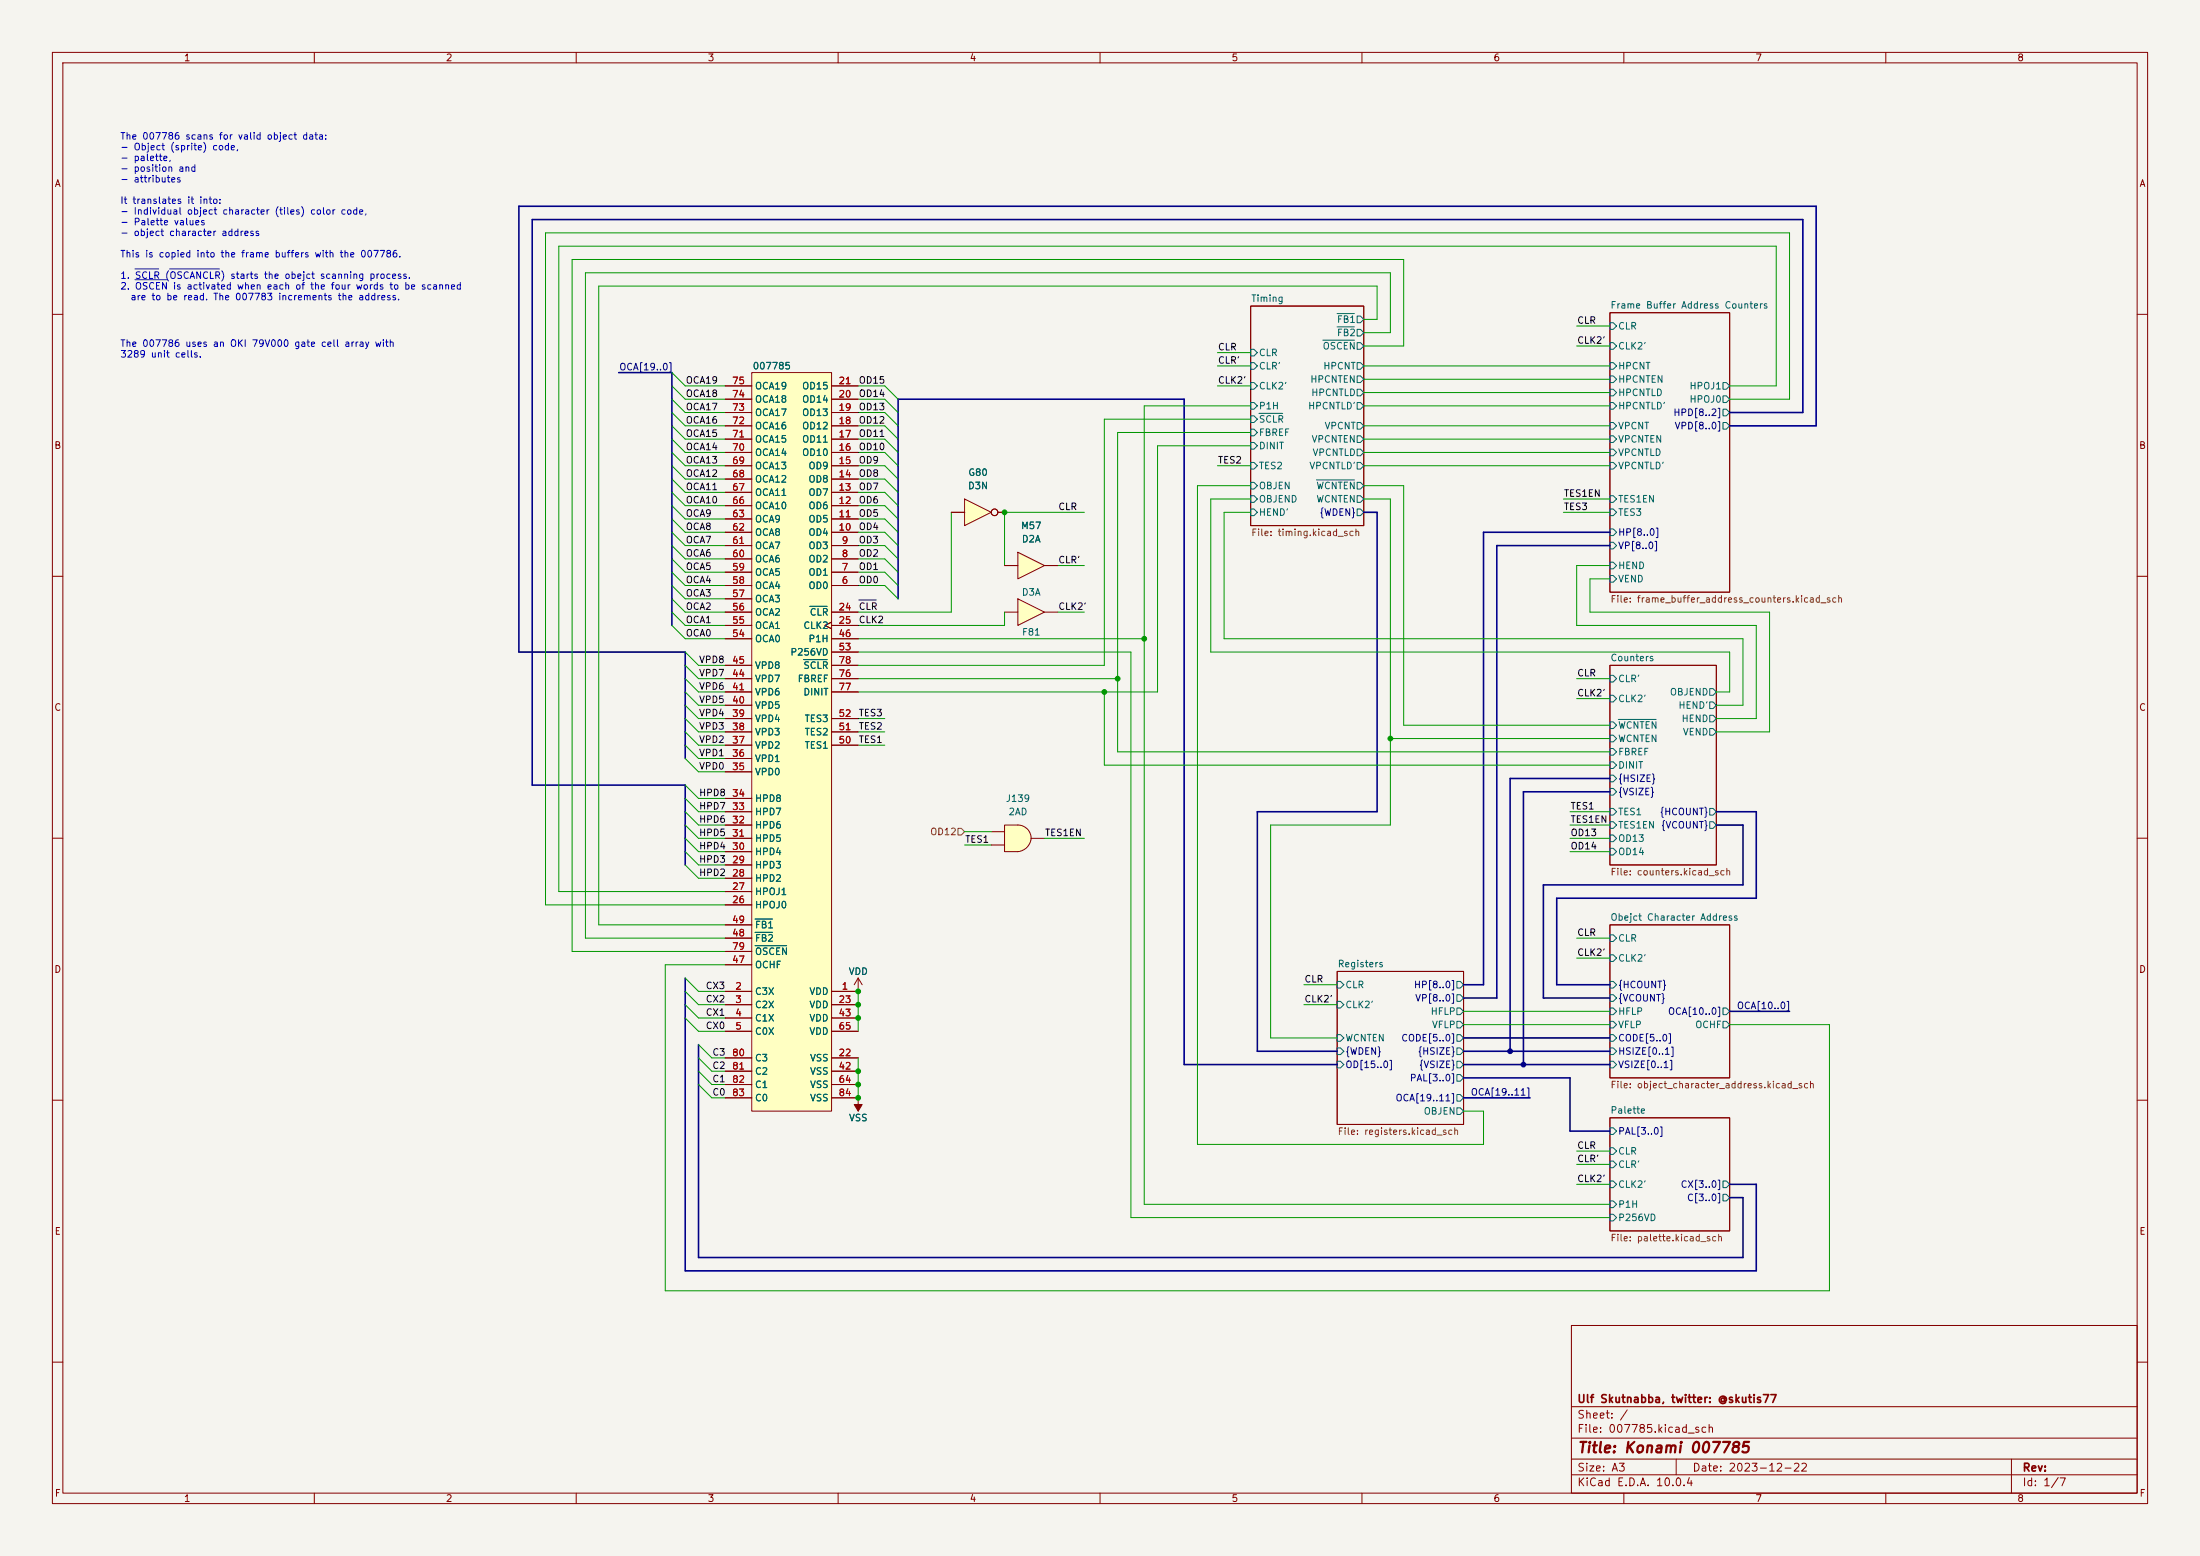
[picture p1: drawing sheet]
<svg xmlns="http://www.w3.org/2000/svg" width="420mm" height="297mm" viewBox="0 0 420 297" stroke-linecap="round" stroke-linejoin="round" font-family="sans-serif">
<path d="M0 0h420v297h-420z" fill="#f5f4ef" stroke="#f5f4ef" stroke-width=".19"/>
<g fill="none" stroke="#840000" stroke-width=".19">
<path d="M10 10h400v277h-400zM12 12h396v273h-396zM60 10v2M110 10v2M160 10v2M210 10v2M260 10v2M310 10v2M360 10v2M238.8 58.4h21.5v41.9h-21.5zM307.3 59.7h22.9v53.3h-22.9zM10 60h2"/>
<path d="M408 60h2M10 110h2M408 110h2M307.3 127h20.4v38.1h-20.4zM10 160h2M408 160h2M307.3 176.5h22.9v29.2h-22.9zM255.3 185.4h24.1v29.2h-24.1zM10 210h2M307.3 213.4h22.9v21.5h-22.9zM408 210h2M300 253h108v32h-108z"/>
<path d="M10 260h2M300 278.5h108M300 274.5h108M300 268.5h108M320 278.5v3M384 278.5v6.5M408 260h2M60 285v2M110 285v2M160 285v2M210 285v2M260 285v2"/>
<path d="M300 281.5h108M310 285v2M360 285v2"/>
</g>
<g fill="none" stroke="#006464" stroke-width=".19">
<path d="M255.2 59.9h3.4M238.8 73h.6l.6 .7-.6 .6h-.6zM238.8 69.2h.6l.6 .7-.6 .6h-.6zM238.8 66.7h.6l.6 .6-.6 .6h-.6zM238.8 79.4h.6l.6 .6-.6 .6h-.6zM238.8 76.8h.6l.6 .7-.6 .6h-.6zM240.3 78.9h4.6M252.5 64.9h6.1M255.2 62.4h3.4M259.1 69.2h.6l.6 .7-.6 .6h-.6zM259.1 60.3h.6l.6 .7-.6 .6h-.6zM259.1 76.8h.6l.6 .7-.6 .6h-.6z"/>
<path d="M259.1 74.3h.6l.6 .6-.6 .7h-.6zM259.1 71.8h.6l.6 .6-.6 .6h-.6zM259.1 62.9h.6l.6 .6-.6 .6h-.6zM259.1 65.4h.6l.6 .6-.6 .7h-.6zM307.3 65.4h.7l.6 .6-.6 .7h-.7zM307.3 61.6h.7l.6 .6-.6 .7h-.7zM307.3 74.3h.7l.6 .6-.6 .7h-.7zM307.3 71.8h.7l.6 .6-.6 .6h-.7zM307.3 76.8h.7l.6 .7-.6 .6h-.7zM307.3 69.2h.7l.6 .7-.6 .6h-.7zM328.9 78.1h.7l.6 .6-.6 .7h-.7zM328.9 73h.7l.6 .7-.6 .6h-.7z"/>
<path d="M328.9 75.6h.7l.6 .6-.6 .6h-.7zM238.8 92.1h.6l.6 .6-.6 .6h-.6zM238.8 84.5h.6l.6 .6-.6 .6h-.6zM238.8 81.9h.6l.6 .7-.6 .6h-.6zM238.8 97.2h.6l.6 .6-.6 .6h-.6zM238.8 94.6h.6l.6 .7-.6 .6h-.6zM238.8 88.3h.6l.6 .6-.6 .6h-.6zM251.3 91.6h7.3M259.1 80.6h.6l.6 .7-.6 .6h-.6zM259.1 83.2h.6l.6 .6-.6 .7h-.6zM259.1 88.3h.6l.6 .6-.6 .6h-.6zM259.1 85.7h.6l.6 .7-.6 .6h-.6z"/>
<path d="M259.1 97.2h.6l.6 .6-.6 .6h-.6zM259.1 92.1h.6l.6 .6-.6 .6h-.6zM259.1 94.6h.6l.6 .7-.6 .6h-.6zM307.3 85.7h.7l.6 .7-.6 .6h-.7zM307.3 83.2h.7l.6 .6-.6 .7h-.7zM307.3 94.6h.7l.6 .7-.6 .6h-.7zM307.3 80.6h.7l.6 .7-.6 .6h-.7zM307.3 88.3h.7l.6 .6-.6 .6h-.7zM307.3 97.2h.7l.6 .6-.6 .6h-.7zM328.9 80.6h.7l.6 .7-.6 .6h-.7zM307.3 103.5h.7l.6 .6-.6 .7h-.7zM307.3 101h.7l.6 .6-.6 .6h-.7z"/>
<path d="M307.3 107.3h.7l.6 .7-.6 .6h-.7zM307.3 109.9h.7l.6 .6-.6 .6h-.7zM307.3 132.7h.7l.6 .7-.6 .6h-.7zM307.3 128.9h.7l.6 .6-.6 .7h-.7zM307.3 137.8h.7l.6 .6-.6 .7h-.7zM308.9 137.3h7.3M326.4 131.4h.6l.7 .7-.7 .6h-.6zM326.4 134h.6l.7 .6-.7 .7h-.6zM326.4 139.1h.6l.7 .6-.7 .6h-.6zM326.4 136.5h.6l.7 .7-.7 .6h-.6zM307.3 156.8h.7l.6 .7-.6 .6h-.7zM307.3 142.9h.7l.6 .6-.6 .6h-.7z"/>
<path d="M307.3 145.4h.7l.6 .7-.6 .6h-.7zM307.3 154.3h.7l.6 .6-.6 .7h-.7zM307.3 159.4h.7l.6 .6-.6 .7h-.7zM307.3 148h.7l.6 .6-.6 .6h-.7zM307.3 150.5h.7l.6 .6-.6 .7h-.7zM307.3 140.3h.7l.6 .7-.6 .6h-.7zM326.4 154.3h.6l.7 .6-.7 .7h-.6zM326.4 156.8h.6l.7 .7-.7 .6h-.6zM307.3 161.9h.7l.6 .7-.6 .6h-.7zM307.3 178.4h.7l.6 .7-.6 .6h-.7zM255.3 187.3h.6l.6 .7-.6 .6h-.6zM255.3 197.5h.6l.6 .6-.6 .7h-.6z"/>
<path d="M255.3 191.1h.6l.6 .7-.6 .6h-.6zM278.1 187.3h.7l.6 .7-.6 .6h-.7zM278.1 192.4h.7l.6 .6-.6 .7h-.7zM278.1 194.9h.7l.6 .7-.6 .6h-.7zM278.1 189.9h.7l.6 .6-.6 .6h-.7zM278.1 197.5h.7l.6 .6-.6 .7h-.7zM307.3 182.2h.7l.6 .7-.6 .6h-.7zM307.3 197.5h.7l.6 .6-.6 .7h-.7zM307.3 192.4h.7l.6 .6-.6 .7h-.7zM307.3 189.9h.7l.6 .6-.6 .6h-.7zM307.3 187.3h.7l.6 .7-.6 .6h-.7zM307.3 194.9h.7l.6 .7-.6 .6h-.7z"/>
<path d="M328.9 194.9h.7l.6 .7-.6 .6h-.7zM328.9 192.4h.7l.6 .6-.6 .7h-.7zM255.3 202.6h.6l.6 .6-.6 .6h-.6zM255.3 200h.6l.6 .7-.6 .6h-.6zM278.1 208.9h.7l.6 .7-.6 .6h-.7zM278.1 202.6h.7l.6 .6-.6 .6h-.7zM278.1 200h.7l.6 .7-.6 .6h-.7zM278.1 205.1h.7l.6 .6-.6 .7h-.7zM278.1 211.5h.7l.6 .6-.6 .6h-.7zM307.3 202.6h.7l.6 .6-.6 .6h-.7zM307.3 200h.7l.6 .7-.6 .6h-.7zM307.3 219.1h.7l.6 .6-.6 .6h-.7z"/>
<path d="M307.3 215.3h.7l.6 .6-.6 .6h-.7zM307.3 225.4h.7l.6 .7-.6 .6h-.7zM307.3 231.8h.7l.6 .6-.6 .6h-.7zM307.3 229.2h.7l.6 .7-.6 .6h-.7zM307.3 221.6h.7l.6 .6-.6 .7h-.7zM328.9 225.4h.7l.6 .7-.6 .6h-.7zM328.9 228h.7l.6 .6-.6 .6h-.7z"/>
</g>
<path d="M194 159.7l2.8 .3a2.82 2.82 0 0 1-2.5 2.6z" fill="#ffffc2" stroke="#ffffc2" stroke-width=".19"/>
<path d="M191.8 157.5h2.5v5.1h-2.5z" fill="#ffffc2"/>
<path d="M194.3 157.5a2.54 2.54 0 0 1 2.5 2.5h-2.5z" fill="#ffffc2" stroke="#ffffc2" stroke-width=".19"/>
<path d="M189.2 158.8h2.6M191.8 157.5h2.5a2.53 2.53 0 0 1 2.5 2.4 2.53 2.53 0 0 1-2.2 2.6l-2.8 .1zM189.2 161.3h2.6M196.8 160h2.6" fill="none" stroke="#840000" stroke-width=".19"/>
<path d="M143.5 71.1h15.2v141h-15.2z" fill="#ffffc2"/>
<g fill="none" stroke="#840000" stroke-width=".19">
<path d="M138.4 78.7h5.1M138.4 76.2h5.1M138.4 73.7h5.1M143.5 71.1h15.2v141h-15.2zM158.7 78.7h5.1M158.7 76.2h5.1M158.7 73.7h5.1M138.4 99.1h5.1M138.4 96.5h5.1M138.4 94h5.1M138.4 91.4h5.1M138.4 88.9h5.1"/>
<path d="M138.4 86.4h5.1M138.4 83.8h5.1M138.4 81.3h5.1M158.7 99.1h5.1M158.7 96.5h5.1M158.7 94h5.1M158.7 91.4h5.1M158.7 88.9h5.1M158.7 86.4h5.1M158.7 83.8h5.1M158.7 81.3h5.1M138.4 111.8h5.1"/>
<path d="M138.4 109.2h5.1M138.4 106.7h5.1M138.4 104.1h5.1M138.4 101.6h5.1M138.4 116.8h5.1M138.4 119.4h5.1M138.4 114.3h5.1M158.7 118.7l-1.2 .7 1.2 .6M158.7 111.8h5.1M158.7 109.2h5.1M158.7 106.7h5.1M158.7 104.1h5.1"/>
<path d="M158.7 101.6h5.1M158.7 116.8h5.1M158.7 119.4h5.1M138.4 139.7h5.1M138.4 137.2h5.1M138.4 134.6h5.1M138.4 132.1h5.1M138.4 129.5h5.1M138.4 127h5.1M138.4 121.9h5.1M158.7 139.7h5.1M158.7 137.2h5.1"/>
<path d="M158.7 132.1h5.1M158.7 129.5h5.1M158.7 127h5.1M158.7 121.9h5.1M158.7 124.5h5.1M138.4 157.5h5.1M138.4 154.9h5.1M138.4 152.4h5.1M138.4 147.3h5.1M138.4 144.8h5.1M138.4 142.2h5.1M158.7 142.2h5.1"/>
<path d="M138.4 172.7h5.1M138.4 170.2h5.1M138.4 167.6h5.1M138.4 165.1h5.1M138.4 162.6h5.1M138.4 160h5.1M138.4 179.1h5.1M138.4 176.5h5.1M138.4 189.2h5.1M138.4 191.8h5.1M138.4 194.3h5.1M138.4 196.9h5.1"/>
<path d="M138.4 184.2h5.1M138.4 181.6h5.1M158.7 191.8h5.1M158.7 194.3h5.1M158.7 196.9h5.1M163.8 186.7v2.5h-5.1M163.8 186.7l-.7 1.3M163.8 186.7l.8 1.3M138.4 201.9h5.1M138.4 204.5h5.1M138.4 207h5.1M138.4 209.6h5.1"/>
<path d="M158.7 201.9h5.1M158.7 204.5h5.1M158.7 207h5.1M158.7 209.6h5.1v2.5"/>
</g>
<path d="M154.6 115.7h3.3M153.4 125.9h4.5M144.1 178h3.4M144.1 175.4h3.4M144.1 180.5h6.1" fill="none" stroke="#006464" stroke-width=".19"/>
<path d="M163.1 210.8h1.5l-.8 1.3z" fill="#840000" stroke="#840000" stroke-width=".19"/>
<path d="M184.1 95.3l5.1 2.5-5.1 2.5z" fill="#ffffc2"/>
<g fill="none" stroke="#840000" stroke-width=".19">
<path d="M181.6 97.8h2.5M184.1 95.3l5.1 2.5-5.1 2.5zM190.5 97.8h1.3"/>
<circle cx="189.9" cy="97.8" r=".63"/>
</g>
<path d="M194.3 105.4l5.1 2.6-5.1 2.5z" fill="#ffffc2"/>
<path d="M191.8 108h2.5M194.3 105.4l5.1 2.6-5.1 2.5zM199.4 108h2.5" fill="none" stroke="#840000" stroke-width=".19"/>
<path d="M194.3 114.3l5.1 2.5-5.1 2.6z" fill="#ffffc2"/>
<g fill="none" stroke="#840000" stroke-width=".19">
<path d="M138.4 78.7h5.1M138.4 76.2h5.1M138.4 73.7h5.1M158.7 78.7h5.1M158.7 76.2h5.1M158.7 73.7h5.1M138.4 99.1h5.1M138.4 96.5h5.1M138.4 94h5.1M138.4 91.4h5.1M138.4 88.9h5.1M138.4 86.4h5.1"/>
<path d="M138.4 83.8h5.1M138.4 81.3h5.1M158.7 99.1h5.1M158.7 96.5h5.1M158.7 94h5.1M158.7 91.4h5.1M158.7 88.9h5.1M158.7 86.4h5.1M158.7 83.8h5.1M158.7 81.3h5.1M181.6 97.8h2.5M190.5 97.8h1.3"/>
<path d="M138.4 116.8h5.1M138.4 111.8h5.1M138.4 109.2h5.1M138.4 106.7h5.1M138.4 104.1h5.1M138.4 101.6h5.1M138.4 119.4h5.1M138.4 114.3h5.1M158.7 118.7l-1.2 .7 1.2 .6M158.7 116.8h5.1M158.7 111.8h5.1M158.7 109.2h5.1"/>
<path d="M158.7 106.7h5.1M158.7 104.1h5.1M158.7 101.6h5.1M158.7 119.4h5.1M191.8 116.8h2.5M191.8 108h2.5M194.3 114.3l5.1 2.5-5.1 2.6zM199.4 116.8h2.5M199.4 108h2.5M138.4 139.7h5.1M138.4 137.2h5.1M138.4 134.6h5.1"/>
<path d="M138.4 132.1h5.1M138.4 129.5h5.1M138.4 127h5.1M138.4 121.9h5.1M158.7 139.7h5.1M158.7 137.2h5.1M158.7 132.1h5.1M158.7 129.5h5.1M158.7 127h5.1M158.7 121.9h5.1M158.7 124.5h5.1M138.4 157.5h5.1"/>
<path d="M138.4 154.9h5.1M138.4 152.4h5.1M138.4 147.3h5.1M138.4 144.8h5.1M138.4 142.2h5.1M158.7 142.2h5.1M138.4 172.7h5.1M138.4 170.2h5.1M138.4 167.6h5.1M138.4 165.1h5.1M138.4 162.6h5.1M138.4 160h5.1"/>
<path d="M138.4 179.1h5.1M138.4 176.5h5.1M138.4 189.2h5.1M138.4 191.8h5.1M138.4 194.3h5.1M138.4 196.9h5.1M138.4 184.2h5.1M138.4 181.6h5.1M158.7 189.2h5.1M158.7 191.8h5.1M158.7 194.3h5.1M158.7 196.9h5.1"/>
<path d="M138.4 201.9h5.1M138.4 204.5h5.1M138.4 207h5.1M138.4 209.6h5.1M158.7 201.9h5.1M158.7 204.5h5.1M158.7 207h5.1M158.7 209.6h5.1"/>
<circle cx="189.9" cy="97.8" r=".63"/>
</g>
<path d="M182.9 158.1h.6l.6 .7-.6 .6h-.6z" fill="none" stroke="#725600" stroke-width=".19"/>
<path d="M164 114.5h3.3" fill="none" stroke="#0f0f0f" stroke-width=".19"/>
<g fill="none" stroke="#000084" stroke-width=".3">
<path d="M118.1 71.1h10.2v48.3M330.2 78.7h14v-36.8h-242.6v108h29.2v15.2M260.3 97.8h2.6v57.1h-22.9v45.8h15.3M330.2 81.3h16.5v-41.9h-247.6v85.1h31.7v20.3M171.4 114.3v-38.1h54.7v127h29.2M307.3 101.6h-24.1v86.4h-3.8M307.3 104.1h-21.6v86.4h-6.3M307.3 148.6h-19v52.1M307.3 151.1h-16.5v52.1M327.7 154.9h7.6v16.6h-38.1v16.5h10.1M327.7 157.5h5v11.4h-38.1v21.6h12.7M130.8 186.7v55.9h204.5v-16.5h-5.1"/>
<path d="M133.3 199.4v40.6h199.4v-11.4h-2.5M279.4 198.1h27.9M330.2 193h11.4M279.4 203.2h27.9M279.4 209.6h12.7M279.4 205.7h20.3v10.2h7.6M279.4 200.7h27.9"/>
</g>
<g fill="none" stroke="#009600" stroke-width=".19">
<path d="M128.3 76.2l2.5 2.5h7.6M128.3 78.7l2.5 2.6h7.6M128.3 73.7l2.5 2.5h7.6M128.3 71.1l2.5 2.6h7.6M163.8 78.7h5.1l2.5 2.6M163.8 76.2h5.1l2.5 2.5M163.8 73.7h5.1l2.5 2.5M232.4 73.7h6.4M232.4 69.9h6.4M232.4 67.3h6.4M238.8 77.5h-20.4v152.4h88.9M260.3 63.5h5.1v-11.4h-153.6v127h26.6"/>
<path d="M260.3 66h7.7v-16.5h-158.8v132.1h29.2M260.3 61h2.6v-6.4h-148.6v121.9h24.1M260.3 72.4h47M260.3 74.9h47M260.3 69.9h47M260.3 77.5h47M301 66h6.3M301 62.2h6.3M330.2 76.2h11.4v-31.7h-237.5v128.2h34.3M330.2 73.7h8.9v-26.7h-232.4v123.2h31.7M128.3 83.8l2.5 2.6h7.6M128.3 88.9l2.5 2.5h7.6"/>
<path d="M128.3 81.3l2.5 2.5h7.6M128.3 86.4l2.5 2.5h7.6M128.3 94l2.5 2.5h7.6M128.3 96.5l2.5 2.6h7.6M128.3 91.4l2.5 2.6h7.6M128.3 99.1l2.5 2.5h7.6M163.8 86.4h5.1l2.5 2.5M163.8 91.4h5.1l2.5 2.6M163.8 83.8h5.1l2.5 2.6M163.8 88.9h5.1l2.5 2.5M163.8 81.3h5.1l2.5 2.5M163.8 96.5h5.1l2.5 2.6"/>
<path d="M163.8 99.1h5.1l2.5 2.5M163.8 94h5.1l2.5 2.5M181.6 97.8v19h-17.8M207 97.8h-15.2v10.2M232.4 88.9h6.4M238.8 95.3h-7.7v29.2h99.1v7.6h-2.5M238.8 85.1h-17.8v47h-57.2M238.8 80h-28v47h-47M238.8 97.8h-5.1v24.1h99v12.7h-5M238.8 92.7h-10.2v125.7h54.6v-6.3h-3.8M238.8 82.6h-25.4v60.9h93.9M260.3 86.4h47"/>
<path d="M260.3 95.3h5.1v62.2h-22.8v40.6h12.7M260.3 83.8h47M260.3 88.9h47M260.3 81.3h47M260.3 92.7h7.7v45.7h39.3M298.4 95.3h8.9M298.4 97.8h8.9M128.3 104.1l2.5 2.6h7.6M128.3 116.8l2.5 2.6h7.6M128.3 114.3l2.5 2.5h7.6M128.3 119.4l2.5 2.5h7.6M128.3 106.7l2.5 2.5h7.6"/>
<path d="M128.3 109.2l2.5 2.6h7.6M128.3 111.8l2.5 2.5h7.6M128.3 101.6l2.5 2.5h7.6M163.8 106.7h5.1l2.5 2.5M163.8 109.2h5.1l2.5 2.6M163.8 111.8h5.1l2.5 2.5M163.8 104.1h5.1l2.5 2.6M163.8 101.6h5.1l2.5 2.5M191.8 116.8v2.6h-28M201.9 108h5.1M201.9 116.8h5.1M307.3 110.5h-3.8v6.3h34.3v22.9h-10.1"/>
<path d="M307.3 108h-6.3v11.4h34.3v17.8h-7.6M130.8 129.5l2.5 2.6h5.1M130.8 124.5l2.5 2.5h5.1M130.8 139.7l2.5 2.5h5.1M130.8 127l2.5 2.5h5.1M130.8 137.2l2.5 2.5h5.1M130.8 132.1l2.5 2.5h5.1M130.8 134.6l2.5 2.6h5.1M163.8 121.9h54.6M163.8 124.5h52.1v107.9h91.4M163.8 129.5h49.6M163.8 139.7h5.1"/>
<path d="M163.8 137.2h5.1M210.8 132.1v14h96.5M301 133.4h6.3M301 129.5h6.3M130.8 149.9l2.5 2.5h5.1M130.8 152.4l2.5 2.5h5.1M130.8 154.9l2.5 2.6h5.1M130.8 142.2l2.5 2.6h5.1M130.8 144.8l2.5 2.5h5.1M130.8 157.5l2.5 2.5h5.1M163.8 142.2h5.1M184.1 158.8h5.1"/>
<path d="M265.4 141h41.9M299.7 154.9h7.6M299.7 157.5h7.6M130.8 160l2.5 2.6h5.1M130.8 162.6l2.5 2.5h5.1M130.8 165.1l2.5 2.5h5.1M184.1 161.3h5.1M199.4 160h7.6M299.7 162.6h7.6M299.7 160h7.6M301 179.1h6.3M130.8 194.3l2.5 2.6h5.1"/>
<path d="M130.8 191.8l2.5 2.5h5.1M130.8 189.2l2.5 2.6h5.1M130.8 186.7l2.5 2.5h5.1M133.3 199.4l2.6 2.5h2.5M138.4 184.2h-11.4v62.2h222.2v-50.8h-19M163.8 189.2v7.7M248.9 191.8h6.4M248.9 188h6.4M279.4 193h27.9M279.4 195.6h27.9M301 182.9h6.3M133.3 204.5l2.6 2.5h2.5"/>
<path d="M133.3 201.9l2.6 2.6h2.5M133.3 207l2.6 2.6h2.5M163.8 201.9v7.7M301 219.7h6.3M301 222.2h6.3M301 226.1h6.3"/>
</g>
<path d="M25.8 51.3h4.5M25.8 53.4h6M32.4 51.3h9.5" fill="none" stroke="#0000c2" stroke-width=".19"/>
<path d="M154.6 115.7h3.3M153.4 125.9h4.5M144.1 178h3.4M144.1 175.4h3.4M144.1 180.5h6.1" fill="none" stroke="#006464" stroke-width=".19"/>
<g fill="#000084" stroke="#000084" stroke-width=".19">
<circle cx="290.8" cy="203.2" r=".46"/>
<circle cx="288.3" cy="200.7" r=".46"/>
</g>
<g fill="#009600" stroke="#009600" stroke-width=".19">
<circle cx="210.8" cy="132.1" r=".46"/>
<circle cx="218.4" cy="121.9" r=".46"/>
<circle cx="213.4" cy="129.5" r=".46"/>
<circle cx="265.4" cy="141" r=".46"/>
<circle cx="163.8" cy="189.2" r=".46"/>
<circle cx="191.8" cy="97.8" r=".46"/>
<circle cx="163.8" cy="194.3" r=".46"/>
<circle cx="163.8" cy="204.5" r=".46"/>
<circle cx="163.8" cy="209.6" r=".46"/>
<circle cx="163.8" cy="207" r=".46"/>
<circle cx="163.8" cy="191.8" r=".46"/>
</g>
<text font-size="2" fill="#840000" x="301" y="277.8">Title: Konami 007785</text>
<g font-size="1.5" fill="#840000">
<text x="301" y="268.1">Ulf Skutnabba, twitter: @skutis77</text>
<text x="301" y="273.8">File: 007785.kicad_sch</text>
<text x="301" y="271.1">Sheet: /</text>
<text x="301" y="281.2">Size: A3</text>
<text x="323" y="281.2">Date: 2023-12-22</text>
<text x="386" y="281.2">Rev:</text>
<text x="301" y="284">KiCad E.D.A. 10.0.4</text>
<text x="386" y="284">Id: 1/7</text>
</g>
<g font-size="1.3" fill="#840000">
<text x="35" y="12">1</text>
<text x="85" y="12">2</text>
<text x="135" y="12">3</text>
<text x="185" y="12">4</text>
<text x="235" y="12">5</text>
<text x="285" y="12">6</text>
<text x="335" y="12">7</text>
<text x="385" y="12">8</text>
<text x="10.3" y="36">A</text>
<text x="408.3" y="36">A</text>
<text x="10.3" y="86">B</text>
<text x="408.2" y="86">B</text>
<text x="10.3" y="136">C</text>
<text x="408.2" y="136">C</text>
<text x="10.3" y="186">D</text>
<text x="408.2" y="186">D</text>
<text x="10.3" y="236">E</text>
<text x="408.3" y="236">E</text>
<text x="10.3" y="286">F</text>
<text x="35" y="287">1</text>
<text x="85" y="287">2</text>
<text x="135" y="287">3</text>
<text x="185" y="287">4</text>
<text x="235" y="287">5</text>
<text x="285" y="287">6</text>
<text x="335" y="287">7</text>
<text x="385" y="287">8</text>
<text x="408.3" y="286">F</text>
</g>
<g font-size="1.3" fill="#0000c2">
<text x="22.9" y="27">The 007786 scans for valid object data:</text>
<text x="22.9" y="29">- Object (sprite) code,</text>
<text x="22.9" y="31">- palette,</text>
<text x="22.9" y="33.1">- position and</text>
<text x="22.9" y="35.1">- attributes</text>
<text x="22.9" y="39.2">It translates it into:</text>
<text x="22.9" y="41.3">- Individual object character (tiles) color code,</text>
<text x="22.9" y="43.3">- Palette values</text>
<text x="22.9" y="45.4">- object character address</text>
<text x="22.9" y="49.4">This is copied into the frame buffers with the 007786.</text>
<text x="22.9" y="53.5">1. SCLR (OSCANCLR) starts the obejct scanning process.</text>
<text x="22.9" y="55.6">2. OSCEN is activated when each of the four words to be scanned</text>
<text x="24.8" y="57.6">are to be read. The 007783 increments the address.</text>
<text x="22.9" y="66.5">The 007786 uses an OKI 79V000 gate cell array with</text>
<text x="22.9" y="68.6">3289 unit cells.</text>
</g>
<g font-size="1.3" fill="#006464">
<text x="238.8" y="57.9">Timing</text>
<text x="307.3" y="59.2">Frame Buffer Address Counters</text>
<text x="255.1" y="61.9">FB1</text>
<text x="255.1" y="64.5">FB2</text>
<text x="308.8" y="63.2">CLR</text>
<text x="143.6" y="70.8">007785</text>
<text x="240.2" y="70.8">CLR'</text>
<text x="240.2" y="68.3">CLR</text>
<text x="252.4" y="67">OSCEN</text>
<text x="252.5" y="70.8">HPCNT</text>
<text x="308.8" y="67">CLK2'</text>
<text x="308.8" y="70.8">HPCNT</text>
<text x="144" y="77.2">OCA18</text>
<text x="144" y="74.6">OCA19</text>
<text x="153" y="77.2">OD14</text>
<text x="153" y="74.6">OD15</text>
<text x="240.2" y="74.6">CLK2'</text>
<text x="250" y="73.4">HPCNTEN</text>
<text x="250.2" y="75.9">HPCNTLD</text>
<text x="308.8" y="75.9">HPCNTLD</text>
<text x="308.8" y="73.4">HPCNTEN</text>
<text x="322.4" y="74.6">HPOJ1</text>
<text x="322.4" y="77.2">HPOJ0</text>
<text x="144" y="82.3">OCA16</text>
<text x="144" y="79.7">OCA17</text>
<text x="153" y="82.3">OD12</text>
<text x="153" y="79.7">OD13</text>
<text x="240.2" y="83.5">FBREF</text>
<text x="240.2" y="81">SCLR</text>
<text x="240.2" y="78.4">P1H</text>
<text x="249.6" y="78.4">HPCNTLD'</text>
<text x="252.8" y="82.3">VPCNT</text>
<text x="308.8" y="82.3">VPCNT</text>
<text x="308.8" y="78.4">HPCNTLD'</text>
<text x="144" y="89.9">OCA13</text>
<text x="144" y="87.3">OCA14</text>
<text x="144" y="84.8">OCA15</text>
<text x="153" y="87.3">OD10</text>
<text x="153" y="84.8">OD11</text>
<text x="154.2" y="89.9">OD9</text>
<text x="240.2" y="86.1">DINIT</text>
<text x="240.2" y="89.9">TES2</text>
<text x="249.9" y="89.9">VPCNTLD'</text>
<text x="250.3" y="84.8">VPCNTEN</text>
<text x="250.5" y="87.3">VPCNTLD</text>
<text x="308.8" y="87.3">VPCNTLD</text>
<text x="308.8" y="84.8">VPCNTEN</text>
<text x="308.8" y="89.9">VPCNTLD'</text>
<text x="144" y="95">OCA11</text>
<text x="144" y="92.4">OCA12</text>
<text x="154.2" y="95">OD7</text>
<text x="154.2" y="92.4">OD8</text>
<text x="184.7" y="93.7">D3N</text>
<text x="184.7" y="91.1">G80</text>
<text x="240.2" y="93.7">OBJEN</text>
<text x="251.2" y="93.7">WCNTEN</text>
<text x="144" y="100">OCA9</text>
<text x="144" y="97.5">OCA10</text>
<text x="154.2" y="100">OD5</text>
<text x="154.2" y="97.5">OD6</text>
<text x="194.8" y="101.3">M57</text>
<text x="240.2" y="98.8">HEND'</text>
<text x="240.2" y="96.2">OBJEND</text>
<text x="251.2" y="96.2">WCNTEN</text>
<text x="308.8" y="96.2">TES1EN</text>
<text x="308.8" y="98.8">TES3</text>
<text x="144" y="107.7">OCA6</text>
<text x="144" y="105.1">OCA7</text>
<text x="144" y="102.6">OCA8</text>
<text x="154.2" y="107.7">OD2</text>
<text x="154.2" y="105.1">OD3</text>
<text x="154.2" y="102.6">OD4</text>
<text x="195" y="103.8">D2A</text>
<text x="144" y="112.7">OCA4</text>
<text x="144" y="110.2">OCA5</text>
<text x="154.2" y="112.7">OD0</text>
<text x="154.2" y="110.2">OD1</text>
<text x="308.8" y="108.9">HEND</text>
<text x="308.8" y="111.5">VEND</text>
<text x="144" y="117.8">OCA2</text>
<text x="144" y="115.3">OCA3</text>
<text x="154.5" y="117.8">CLR</text>
<text x="195" y="114">D3A</text>
<text x="144" y="122.9">OCA0</text>
<text x="144" y="120.4">OCA1</text>
<text x="150.8" y="125.4">P256VD</text>
<text x="153.3" y="120.4">CLK2</text>
<text x="154.2" y="122.9">P1H</text>
<text x="195" y="121.6">F81</text>
<text x="144" y="130.5">VPD7</text>
<text x="144" y="128">VPD8</text>
<text x="152.2" y="130.5">FBREF</text>
<text x="153.3" y="128">SCLR</text>
<text x="307.3" y="126.5">Counters</text>
<text x="308.8" y="130.5">CLR'</text>
<text x="144" y="135.6">VPD5</text>
<text x="144" y="133.1">VPD6</text>
<text x="153.3" y="133.1">DINIT</text>
<text x="308.8" y="134.3">CLK2'</text>
<text x="318.7" y="133.1">OBJEND</text>
<text x="320.3" y="135.6">HEND'</text>
<text x="144" y="143.2">VPD2</text>
<text x="144" y="140.7">VPD3</text>
<text x="144" y="138.1">VPD4</text>
<text x="153.5" y="143.2">TES1</text>
<text x="153.5" y="140.7">TES2</text>
<text x="153.5" y="138.1">TES3</text>
<text x="308.8" y="139.4">WCNTEN</text>
<text x="308.8" y="141.9">WCNTEN</text>
<text x="320.9" y="138.1">HEND</text>
<text x="321.2" y="140.7">VEND</text>
<text x="144" y="148.3">VPD0</text>
<text x="144" y="145.8">VPD1</text>
<text x="308.8" y="144.5">FBREF</text>
<text x="308.8" y="147">DINIT</text>
<text x="144" y="155.9">HPD7</text>
<text x="144" y="153.4">HPD8</text>
<text x="191.9" y="153.4">J139</text>
<text x="192.4" y="155.9">2AD</text>
<text x="308.8" y="155.9">TES1</text>
<text x="144" y="161">HPD5</text>
<text x="144" y="158.5">HPD6</text>
<text x="308.8" y="158.5">TES1EN</text>
<text x="308.8" y="161">OD13</text>
<text x="144" y="166.1">HPD3</text>
<text x="144" y="163.5">HPD4</text>
<text x="308.8" y="163.5">OD14</text>
<text x="144" y="173.7">HPOJ0</text>
<text x="144" y="171.2">HPOJ1</text>
<text x="144" y="168.6">HPD2</text>
<text x="144" y="177.5">FB1</text>
<text x="307.3" y="176">Obejct Character Address</text>
<text x="144" y="185.1">OCHF</text>
<text x="144" y="180">FB2</text>
<text x="144" y="182.6">OSCEN</text>
<text x="255.3" y="184.9">Registers</text>
<text x="308.8" y="183.9">CLK2'</text>
<text x="308.8" y="180">CLR</text>
<text x="144" y="190.2">C3X</text>
<text x="154.4" y="190.2">VDD</text>
<text x="161.9" y="186.4">VDD</text>
<text x="256.7" y="188.9">CLR</text>
<text x="144" y="192.7">C2X</text>
<text x="144" y="195.3">C1X</text>
<text x="144" y="197.8">C0X</text>
<text x="154.4" y="192.7">VDD</text>
<text x="154.4" y="195.3">VDD</text>
<text x="154.4" y="197.8">VDD</text>
<text x="256.7" y="192.7">CLK2'</text>
<text x="273" y="194">HFLP</text>
<text x="273.3" y="196.6">VFLP</text>
<text x="308.8" y="194">HFLP</text>
<text x="308.8" y="196.6">VFLP</text>
<text x="323.5" y="196.6">OCHF</text>
<text x="144" y="202.9">C3</text>
<text x="154.5" y="202.9">VSS</text>
<text x="256.7" y="199.1">WCNTEN</text>
<text x="144" y="205.4">C2</text>
<text x="144" y="208">C1</text>
<text x="154.5" y="205.4">VSS</text>
<text x="154.5" y="208">VSS</text>
<text x="144" y="210.5">C0</text>
<text x="154.5" y="210.5">VSS</text>
<text x="162" y="214.3">VSS</text>
<text x="271.7" y="213.1">OBJEN</text>
<text x="307.3" y="212.9">Palette</text>
<text x="308.8" y="220.7">CLR</text>
<text x="308.8" y="227">CLK2'</text>
<text x="308.8" y="223.2">CLR'</text>
<text x="308.8" y="233.4">P256VD</text>
<text x="308.8" y="230.8">P1H</text>
</g>
<g font-size="1.3" fill="#0f0f0f">
<text x="301" y="62.1">CLR</text>
<text x="301" y="65.9">CLK2'</text>
<text x="232.4" y="69.7">CLR'</text>
<text x="232.4" y="67.2">CLR</text>
<text x="130.8" y="76.1">OCA18</text>
<text x="130.8" y="73.5">OCA19</text>
<text x="163.8" y="76.1">OD14</text>
<text x="163.8" y="73.5">OD15</text>
<text x="232.4" y="73.5">CLK2'</text>
<text x="130.8" y="78.6">OCA17</text>
<text x="130.8" y="81.2">OCA16</text>
<text x="130.8" y="83.7">OCA15</text>
<text x="163.8" y="81.2">OD12</text>
<text x="163.8" y="83.7">OD11</text>
<text x="163.8" y="78.6">OD13</text>
<text x="130.8" y="86.2">OCA14</text>
<text x="130.8" y="88.8">OCA13</text>
<text x="163.8" y="86.2">OD10</text>
<text x="163.8" y="88.8">OD9</text>
<text x="232.4" y="88.8">TES2</text>
<text x="130.8" y="93.9">OCA11</text>
<text x="130.8" y="91.3">OCA12</text>
<text x="163.8" y="91.3">OD8</text>
<text x="163.8" y="93.9">OD7</text>
<text x="298.4" y="95.1">TES1EN</text>
<text x="130.8" y="96.4">OCA10</text>
<text x="130.8" y="98.9">OCA9</text>
<text x="130.8" y="101.5">OCA8</text>
<text x="163.8" y="96.4">OD6</text>
<text x="163.8" y="101.5">OD4</text>
<text x="163.8" y="98.9">OD5</text>
<text x="201.9" y="97.7">CLR</text>
<text x="298.4" y="97.7">TES3</text>
<text x="130.8" y="106.6">OCA6</text>
<text x="130.8" y="104">OCA7</text>
<text x="163.8" y="104">OD3</text>
<text x="163.8" y="106.6">OD2</text>
<text x="201.9" y="107.8">CLR'</text>
<text x="130.8" y="111.6">OCA4</text>
<text x="130.8" y="109.1">OCA5</text>
<text x="163.8" y="111.6">OD0</text>
<text x="163.8" y="109.1">OD1</text>
<text x="130.8" y="114.2">OCA3</text>
<text x="130.8" y="116.7">OCA2</text>
<text x="130.8" y="119.3">OCA1</text>
<text x="163.8" y="116.7">CLR</text>
<text x="163.8" y="119.3">CLK2</text>
<text x="201.9" y="116.7">CLK2'</text>
<text x="130.8" y="121.8">OCA0</text>
<text x="133.3" y="126.9">VPD8</text>
<text x="133.3" y="129.4">VPD7</text>
<text x="133.3" y="132">VPD6</text>
<text x="301" y="129.4">CLR</text>
<text x="133.3" y="134.5">VPD5</text>
<text x="133.3" y="137">VPD4</text>
<text x="163.8" y="137">TES3</text>
<text x="301" y="133.2">CLK2'</text>
<text x="133.3" y="142.1">VPD2</text>
<text x="133.3" y="139.6">VPD3</text>
<text x="163.8" y="139.6">TES2</text>
<text x="163.8" y="142.1">TES1</text>
<text x="133.3" y="147.2">VPD0</text>
<text x="133.3" y="144.7">VPD1</text>
<text x="133.3" y="152.3">HPD8</text>
<text x="133.3" y="154.8">HPD7</text>
<text x="299.7" y="154.8">TES1</text>
<text x="133.3" y="159.9">HPD5</text>
<text x="133.3" y="157.4">HPD6</text>
<text x="184.1" y="161.2">TES1</text>
<text x="199.4" y="159.9">TES1EN</text>
<text x="299.7" y="159.9">OD13</text>
<text x="299.7" y="157.4">TES1EN</text>
<text x="133.3" y="162.4">HPD4</text>
<text x="133.3" y="165">HPD3</text>
<text x="133.3" y="167.5">HPD2</text>
<text x="299.7" y="162.4">OD14</text>
<text x="301" y="178.9">CLR</text>
<text x="301" y="182.8">CLK2'</text>
<text x="134.6" y="189.1">CX3</text>
<text x="134.6" y="191.6">CX2</text>
<text x="248.9" y="187.8">CLR</text>
<text x="248.9" y="191.6">CLK2'</text>
<text x="134.6" y="196.7">CX0</text>
<text x="134.6" y="194.2">CX1</text>
<text x="135.9" y="201.8">C3</text>
<text x="135.9" y="209.4">C0</text>
<text x="135.9" y="204.3">C2</text>
<text x="135.9" y="206.9">C1</text>
<text x="301" y="219.6">CLR</text>
<text x="301" y="222.1">CLR'</text>
<text x="301" y="225.9">CLK2'</text>
</g>
<g font-size="1.3" fill="#000084">
<text x="118.1" y="71">OCA[19..0]</text>
<text x="319.3" y="79.7">HPD[8..2]</text>
<text x="319.6" y="82.3">VPD[8..0]</text>
<text x="251.8" y="98.8">{WDEN}</text>
<text x="308.8" y="105.1">VP[8..0]</text>
<text x="308.8" y="102.6">HP[8..0]</text>
<text x="308.8" y="149.6">{HSIZE}</text>
<text x="308.8" y="152.1">{VSIZE}</text>
<text x="316.7" y="155.9">{HCOUNT}</text>
<text x="317" y="158.5">{VCOUNT}</text>
<text x="269.8" y="188.9">HP[8..0]</text>
<text x="270.1" y="191.5">VP[8..0]</text>
<text x="308.8" y="191.5">{VCOUNT}</text>
<text x="308.8" y="188.9">{HCOUNT}</text>
<text x="318.3" y="194">OCA[10..0]</text>
<text x="331.5" y="192.9">OCA[10..0]</text>
<text x="256.7" y="201.6">{WDEN}</text>
<text x="267.4" y="199.1">CODE[5..0]</text>
<text x="270.5" y="201.6">{HSIZE}</text>
<text x="308.8" y="199.1">CODE[5..0]</text>
<text x="308.8" y="201.6">HSIZE[0..1]</text>
<text x="256.7" y="204.2">OD[15..0]</text>
<text x="269" y="206.7">PAL[3..0]</text>
<text x="270.8" y="204.2">{VSIZE}</text>
<text x="280.7" y="209.4">OCA[19..11]</text>
<text x="308.8" y="204.2">VSIZE[0..1]</text>
<text x="266.3" y="210.5">OCA[19..11]</text>
<text x="308.8" y="216.9">PAL[3..0]</text>
<text x="320.7" y="227">CX[3..0]</text>
<text x="321.9" y="229.6">C[3..0]</text>
</g>
<g font-size="1.3" fill="#a90000">
<text x="139.7" y="76.2">74</text>
<text x="139.7" y="73.6">75</text>
<text x="160" y="76.2">20</text>
<text x="160" y="73.6">21</text>
<text x="139.7" y="83.8">71</text>
<text x="139.7" y="81.3">72</text>
<text x="139.7" y="78.7">73</text>
<text x="160" y="83.8">17</text>
<text x="160" y="81.3">18</text>
<text x="160" y="78.7">19</text>
<text x="139.7" y="88.9">69</text>
<text x="139.7" y="86.3">70</text>
<text x="160" y="88.9">15</text>
<text x="160" y="86.3">16</text>
<text x="139.7" y="94">67</text>
<text x="139.7" y="91.4">68</text>
<text x="160" y="94">13</text>
<text x="160" y="91.4">14</text>
<text x="139.7" y="101.6">62</text>
<text x="139.7" y="99">63</text>
<text x="139.7" y="96.5">66</text>
<text x="160" y="101.6">10</text>
<text x="160" y="99">11</text>
<text x="160" y="96.5">12</text>
<text x="139.7" y="106.7">60</text>
<text x="139.7" y="104.1">61</text>
<text x="160.6" y="106.7">8</text>
<text x="160.6" y="104.1">9</text>
<text x="139.7" y="111.7">58</text>
<text x="139.7" y="109.2">59</text>
<text x="160.6" y="111.7">6</text>
<text x="160.6" y="109.2">7</text>
<text x="139.7" y="119.4">55</text>
<text x="139.7" y="116.8">56</text>
<text x="139.7" y="114.3">57</text>
<text x="160" y="116.8">24</text>
<text x="160" y="119.4">25</text>
<text x="139.7" y="121.9">54</text>
<text x="160" y="121.9">46</text>
<text x="160" y="124.4">53</text>
<text x="139.7" y="129.5">44</text>
<text x="139.7" y="127">45</text>
<text x="160" y="129.5">76</text>
<text x="160" y="127">78</text>
<text x="139.7" y="137.1">39</text>
<text x="139.7" y="134.6">40</text>
<text x="139.7" y="132.1">41</text>
<text x="160" y="137.1">52</text>
<text x="160" y="132.1">77</text>
<text x="139.7" y="142.2">37</text>
<text x="139.7" y="139.7">38</text>
<text x="160" y="142.2">50</text>
<text x="160" y="139.7">51</text>
<text x="139.7" y="147.3">35</text>
<text x="139.7" y="144.8">36</text>
<text x="139.7" y="154.9">33</text>
<text x="139.7" y="152.4">34</text>
<text x="139.7" y="160">31</text>
<text x="139.7" y="157.5">32</text>
<text x="139.7" y="167.6">28</text>
<text x="139.7" y="165.1">29</text>
<text x="139.7" y="162.5">30</text>
<text x="139.7" y="172.7">26</text>
<text x="139.7" y="170.2">27</text>
<text x="139.7" y="179">48</text>
<text x="139.7" y="176.5">49</text>
<text x="139.7" y="184.1">47</text>
<text x="139.7" y="181.6">79</text>
<text x="140.3" y="189.2">2</text>
<text x="140.3" y="191.7">3</text>
<text x="160" y="191.7">23</text>
<text x="160.6" y="189.2">1</text>
<text x="140.3" y="194.3">4</text>
<text x="140.3" y="196.8">5</text>
<text x="160" y="194.3">43</text>
<text x="160" y="196.8">65</text>
<text x="139.7" y="201.9">80</text>
<text x="160" y="201.9">22</text>
<text x="139.7" y="204.4">81</text>
<text x="139.7" y="207">82</text>
<text x="139.7" y="209.5">83</text>
<text x="160" y="204.4">42</text>
<text x="160" y="207">64</text>
<text x="160" y="209.5">84</text>
</g>
<g font-size="1.3" fill="#725600">
<text x="238.8" y="102.6">File: timing.kicad_sch</text>
<text x="307.3" y="115.3">File: frame_buffer_address_counters.kicad_sch</text>
<text x="177.5" y="159.7">OD12</text>
<text x="307.3" y="167.4">File: counters.kicad_sch</text>
<text x="307.3" y="208">File: object_character_address.kicad_sch</text>
<text x="255.3" y="216.9">File: registers.kicad_sch</text>
<text x="307.3" y="237.2">File: palette.kicad_sch</text>
</g>
</svg>
